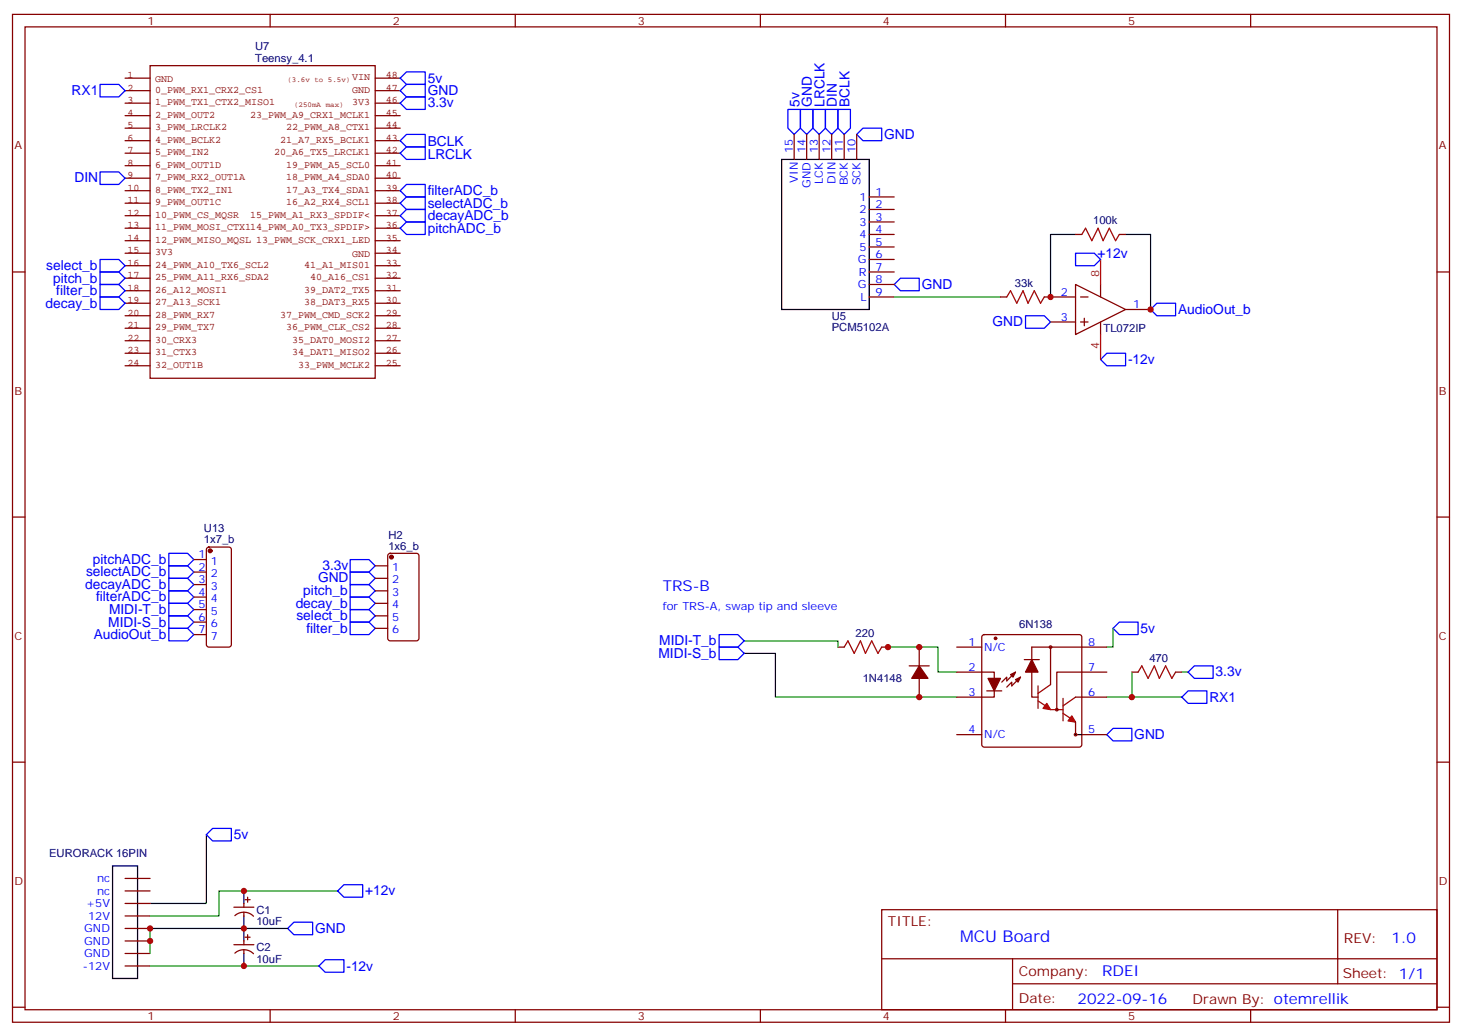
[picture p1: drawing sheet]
<svg xmlns="http://www.w3.org/2000/svg" width="412mm" height="292mm" viewBox="0 0 412 292" stroke-linecap="round" stroke-linejoin="round" font-family="sans-serif">
<g fill="none" stroke="#870000" stroke-width=".35">
<path d="M3.5 4.1h405.4v284.3h-405.4zM7.1 7.6h398.2v277.3h-398.2zM76.2 4.1v3.5M145.3 4.1v3.5M214.5 4.1v3.5M283.6 4.1v3.5M352.8 4.1v3.5M224 37.9v7.1M227.5 37.9v7.1M231.1 37.9v7.1M234.6 37.9v7.1M238.1 37.9v7.1"/>
<path d="M241.7 37.9v7.1M245.2 55.6h7M245.2 59.1h7M3.5 76.7h3.6M245.2 76.7h7M245.2 62.6h7M245.2 66.1h7M245.2 69.7h7M245.2 73.2h7M303.4 66.1h1.8M315.7 66.1h1.8M405.3 76.7h3.6"/>
<path d="M245.2 80.3h7M245.2 83.8h7M282.2 83.8h1.8M294.6 83.8h8.8M296.3 90.8h7.1M303.4 80.3l14.1 7-14.1 7.1zM304.8 83.8h2.1M304.8 90.8h2.1M305.9 89.8v2.1M310.4 80.3v3.5M310.4 90.8v3.6M317.5 87.3h7.1"/>
<path d="M3.5 145.9h3.6M54.7 157.9h3.5M58.4 154.5l.5-.2h5.7l.6 .5 .1 27.1-.3 .5-.4 .2h-5.7l-.5-.3-.2-.4v-26.9zM105.8 159.6h3.6M109.6 156.3l.5-.2h7.4l.6 .4 .1 23.6-.5 .6-7.6 .1-.7-.5v-23.5zM405.3 145.9h3.6M54.7 161.4h3.5M54.7 164.9h3.5M54.7 168.5h3.5M54.7 172h3.5M54.7 175.5h3.5M54.7 179h3.5"/>
<path d="M105.8 163.2h3.6M105.8 166.7h3.6M105.8 170.2h3.6M105.8 173.7h3.6M105.8 177.3h3.6M277.2 179.2l.4-.2h26.8l.5 .2 .3 .5v30.4l-.3 .5-.5 .2h-26.8l-.5-.2-.2-.5v-30.4zM236.4 182.6h1.7M248.7 182.6h1.8M256.5 187.9h5.6M259.3 182.6v5.3M259.3 191.4v5.3M269.9 189.6h10.6v7.1h-10.6"/>
<path d="M269.9 182.6h7M278.3 194.9h4.3M286.5 189.6l-2.5 2.5v-1.1l-1.4 1.4M287.9 191l-2.5 2.5v-1.1l-1.4 1.5M288.9 186.1h4.3M296.3 182.6v10.5M303.4 196.7h8.8M312.2 182.6h-21.2v14.1h1.8M312.2 189.6h-14.1v10.6M319.3 189.6h1.7M331.6 189.6h1.8M3.5 215h3.6"/>
<path d="M269.9 207.3h7M303.4 203.7v3.6M305.2 207.3h7M405.3 215h3.6M35.3 258.4h7M35.3 254.9h7M35.3 251.4h7M35.3 247.8h7M66 255.9h5.6M66.3 258.3a3.8 3.8 0 0 1 5.2 .2M68.8 254.9v1M68.8 257.4v1"/>
<path d="M69.1 253.8h1.5M69.8 253.1v1.4M248.7 256.6h156.6v28.3h-156.6zM377.3 256.7v20.8M35.3 261.9h7M35.3 265.5h7M35.3 269h7M35.3 272.5h7M66 266.5h5.6M66.3 268.9a3.8 3.8 0 0 1 5.2 .2M68.8 265.5v1M68.8 267.9v1.1"/>
<path d="M69.1 264.4h1.5M69.8 263.7v1.4M248.7 270.5h156.5M285.6 277.5h119.6M285.6 270.5v14.1M3.5 284.2h3.6M76.2 284.9v3.5M145.3 284.9v3.5M214.5 284.9v3.5M283.6 284.9v3.5M352.8 284.9v3.5M405.3 284.2h3.6"/>
<circle cx="296.3" cy="182.6" r=".35"/>
<circle cx="298.1" cy="200.2" r=".35"/>
<circle cx="303.4" cy="207.3" r=".35"/>
</g>
<g fill="none" stroke="#850000" stroke-width=".35">
<path d="M42.3 18.5h63.5v88.2h-63.5zM35.3 39.7h7M35.3 36.2h7M35.3 32.6h7M35.3 29.1h7M35.3 25.6h7M35.3 22h7M105.8 39.7h7.1M105.8 36.2h7.1M105.8 32.6h7.1M105.8 29.1h7.1M105.8 25.6h7.1"/>
<path d="M105.8 22h7.1M35.3 53.8h7M35.3 57.3h7M35.3 50.3h7M35.3 46.7h7M35.3 43.2h7M105.8 53.8h7.1M105.8 57.3h7.1M105.8 50.3h7.1M105.8 46.7h7.1M105.8 43.2h7.1M35.3 60.9h7"/>
<path d="M35.3 64.4h7M35.3 67.9h7M35.3 71.4h7M35.3 75h7M35.3 78.5h7M105.8 60.9h7.1M105.8 64.4h7.1M105.8 67.9h7.1M105.8 71.4h7.1M105.8 75h7.1M105.8 78.5h7.1M35.3 82h7"/>
<path d="M35.3 85.5h7M35.3 89.1h7M35.3 92.6h7M35.3 96.1h7M35.3 99.7h7M105.8 82h7.1M105.8 85.5h7.1M105.8 89.1h7.1M105.8 92.6h7.1M105.8 96.1h7.1M105.8 99.7h7.1M35.3 103.2h7"/>
<path d="M105.8 103.2h7.1"/>
</g>
<g fill="none" stroke="#00f" stroke-width=".35">
<path d="M28.2 23.8h5.3l1.8 1.8-1.8 1.7h-5.3zM112.9 22l1.8-1.7h5.2v3.5h-5.2zM112.9 25.6l1.8-1.8h5.2v3.5h-5.2zM112.9 29.1l1.8-1.8h5.2v3.6h-5.2zM112.9 39.7l1.8-1.8h5.2v3.6h-5.2zM222.2 30.9h3.6v5.3l-1.8 1.7-1.8-1.7zM225.8 30.9h3.5v5.3l-1.8 1.7-1.7-1.7zM229.3 30.9h3.5v5.3l-1.7 1.7-1.8-1.7zM232.8 30.9h3.6v5.3l-1.8 1.7-1.8-1.7zM236.4 30.9h3.5v5.3l-1.8 1.7-1.7-1.7zM241.7 37.9l1.7-1.7h5.3v3.5h-5.3zM28.2 48.5h5.3l1.8 1.8-1.8 1.7h-5.3z"/>
<path d="M112.9 53.8l1.8-1.8h5.2v3.6h-5.2zM112.9 57.3l1.8-1.7h5.2v3.5h-5.2zM114.7 41.5h5.2v3.5h-5.2l-1.8-1.8zM114.7 59.1h5.2v3.5h-5.2l-1.8-1.7zM28.2 73.2h5.3l1.8 1.8-1.8 1.7h-5.3zM28.2 76.7h5.3l1.8 1.8-1.8 1.8h-5.3zM112.9 64.4l1.8-1.8h5.2v3.5h-5.2zM303.4 71.4h5.3l1.7 1.8-1.7 1.8h-5.3zM28.2 80.3h5.3l1.8 1.7-1.8 1.8h-5.3zM28.2 83.8h5.3l1.8 1.7-1.8 1.8h-5.3zM252.2 80.3l1.8-1.8h5.3v3.5h-5.3zM289.3 89.1h5.3l1.7 1.7-1.7 1.8h-5.3z"/>
<path d="M326.3 85.5h5.3v3.6h-5.3l-1.7-1.8zM310.4 101.4l1.8-1.7h5.3v3.5h-5.3zM47.6 159.6h5.3l1.8 1.8-1.8 1.8h-5.3zM47.6 156.1h5.3l1.8 1.8-1.8 1.7h-5.3zM98.8 157.9h5.3l1.7 1.7-1.7 1.8h-5.3zM47.6 177.3h5.3l1.8 1.7-1.8 1.8h-5.3zM47.6 173.7h5.3l1.8 1.8-1.8 1.8h-5.3zM47.6 170.2h5.3l1.8 1.8-1.8 1.7h-5.3zM47.6 166.7h5.3l1.8 1.8-1.8 1.7h-5.3zM47.6 163.2h5.3l1.8 1.7-1.8 1.8h-5.3zM98.8 175.5h5.3l1.7 1.8-1.7 1.7h-5.3zM98.8 172h5.3l1.7 1.7-1.7 1.8h-5.3z"/>
<path d="M98.8 168.5h5.3l1.7 1.7-1.7 1.8h-5.3zM98.8 164.9h5.3l1.7 1.8-1.7 1.8h-5.3zM98.8 161.4h5.3l1.7 1.8-1.7 1.7h-5.3zM202.8 179h5.3l1.8 1.8-1.8 1.8h-5.3zM314 177.3l1.7-1.8h5.3v3.5h-5.3zM202.8 182.6h5.3l1.8 1.7-1.8 1.8h-5.3zM333.4 196.7l1.7-1.8h5.3v3.5h-5.3zM335.1 189.6l1.8-1.7h5.3v3.5h-5.3zM312.2 207.3l1.8-1.8h5.3v3.5h-5.3zM58.2 235.5l1.8-1.8h5.3v3.5h-5.3zM95.2 251.4l1.8-1.8h5.3v3.5h-5.3zM81.1 261.9l1.8-1.7h5.3v3.5h-5.3z"/>
<path d="M90 272.5l1.7-1.7h5.3v3.5h-5.3z"/>
</g>
<path d="M305.2 66.1l1-1.7 1.8 3.5 1.7-3.5 1.4 3.5 1.8-3.5 1.8 3.5 1-1.8M284 83.8l1-1.8 1.8 3.5 1.8-3.5 1.4 3.5 1.7-3.5 1.8 3.5 1.1-1.7M238.1 182.6l1.1-1.8 1.7 3.5 1.8-3.5 1.4 3.5 1.8-3.5 1.7 3.5 1.1-1.7M292.8 193.5v6.3M292.8 197.7l2.1 1.4M296.3 193.1l-3.5 2.5M299.9 197v6.4M303.4 196.7l-3.5 2.4M321 189.6l1.1-1.7 1.7 3.5 1.8-3.5 1.4 3.5 1.8-3.5 1.8 3.5 1-1.8M296.3 200.2h3.6M299.9 201.3l2.1 1.4" fill="none" stroke="#a10000" stroke-width=".35"/>
<g fill="none" stroke="#008700" stroke-width=".35">
<path d="M303.4 66.1h-7.1v17.7M317.5 66.1h7.1v21.2M252.2 83.8h30M314 177.3v5.3h-1.8M209.9 184.3h8.8v12.4h51.2M209.9 180.8h26.5v1.8M259.3 182.6h-8.8h14.1v7h5.3M312.2 196.7h21.2M319.3 189.6v7.1M333.4 189.6h1.7M58.2 235.5v19.4h-15.9M95.2 251.4h-33.5v7h-19.4"/>
<path d="M42.3 272.5h47.7M81.1 261.9h-38.8v7.1"/>
</g>
<g fill="#870000" stroke="#870000" stroke-width=".35">
<path d="M259.3 187.9l2.5 3.5h-4.6z"/>
<path d="M278.7 191.4h3.5l-1.7 3.5z"/>
<path d="M286.5 191.7l1.4-.7-.7 1.4z"/>
<path d="M285 190.3l1.5-.7-.7 1.4z"/>
<path d="M291 186.1l1.8 3.5h-3.5z"/>
<circle cx="280.8" cy="180.1" r=".35"/>
<circle cx="59.3" cy="155.4" r=".53"/>
<circle cx="110.4" cy="157.2" r=".53"/>
</g>
<g fill="#a10000" stroke="#a10000" stroke-width=".35">
<path d="M295.3 198.4l1 1.8-2.1-.4z"/>
<path d="M302.3 202l1.1 1.7-2.1-.3z"/>
</g>
<path d="M220.5 45h24.7v42.3h-24.7zM303.4 207.3h1.8M31.7 244.3h7.1v31.7h-7.1zM68.8 251.4v3.5M68.8 258.4v7.1M68.8 269v3.5" fill="none" stroke="#000" stroke-width=".35"/>
<path d="M310.4 73.2v7.1M310.4 94.4v7" fill="none" stroke="#f00" stroke-width=".35"/>
<g fill="#c00">
<circle cx="250.5" cy="182.6" r=".88"/>
<circle cx="259.3" cy="196.7" r=".88"/>
<circle cx="319.3" cy="196.7" r=".88"/>
<circle cx="259.3" cy="182.6" r=".88"/>
<circle cx="68.8" cy="272.5" r=".88"/>
<circle cx="42.3" cy="265.5" r=".88"/>
<circle cx="42.3" cy="261.9" r=".88"/>
<circle cx="68.8" cy="261.9" r=".88"/>
<circle cx="68.8" cy="251.4" r=".88"/>
<circle cx="324.6" cy="87.3" r=".88"/>
<circle cx="296.3" cy="83.8" r=".88"/>
</g>
<text font-size="4.6" fill="#00f" x="270.8" y="265.7">MCU Board</text>
<g font-size="4.2" fill="#00f">
<text x="187" y="166.7">TRS-B</text>
<text x="392.5" y="265.9">1.0</text>
<text x="310.9" y="275.5">RDEI</text>
<text x="304" y="283.3">2022-09-16</text>
</g>
<g font-size="3.9" fill="#00f">
<text x="120.7" y="23.5">5v</text>
<text x="20.2" y="26.8">RX1</text>
<text x="120.6" y="26.8">GND</text>
<text x="120.6" y="30.3">3.3v</text>
<text x="225.5" y="30.2" transform="rotate(-90 225.5 30.2)">5v</text>
<text x="229" y="30.2" transform="rotate(-90 229 30.2)">GND</text>
<text x="232.6" y="30.2" transform="rotate(-90 232.6 30.2)">LRCLK</text>
<text x="236" y="30.2" transform="rotate(-90 236 30.2)">DIN</text>
<text x="239.6" y="30.2" transform="rotate(-90 239.6 30.2)">BCLK</text>
<text x="120.7" y="41.2">BCLK</text>
<text x="249.4" y="39.2">GND</text>
<text x="120.7" y="44.7">LRCLK</text>
<text x="21" y="51.4">DIN</text>
<text x="120.6" y="55.1">filterADC_b</text>
<text x="120.6" y="58.6">selectADC_b</text>
<text x="120.6" y="62.1">decayADC_b</text>
<text x="120.6" y="65.6">pitchADC_b</text>
<text x="13.1" y="76.2">select_b</text>
<text x="309.6" y="72.7">+12v</text>
<text x="15" y="79.8">pitch_b</text>
<text x="15.9" y="83.3">filter_b</text>
<text x="260" y="81.5">GND</text>
<text x="12.8" y="86.8">decay_b</text>
<text x="332.3" y="88.6">AudioOut_b</text>
<text x="280" y="92">GND</text>
<text x="318.2" y="102.6">-12v</text>
<text x="26.2" y="159.1">pitchADC_b</text>
<text x="91" y="160.9">3.3v</text>
<text x="24.1" y="166.2">decayADC_b</text>
<text x="24.3" y="162.6">selectADC_b</text>
<text x="85.6" y="168">pitch_b</text>
<text x="89.7" y="164.3">GND</text>
<text x="27.1" y="169.7">filterADC_b</text>
<text x="30.7" y="173.2">MIDI-T_b</text>
<text x="83.4" y="171.5">decay_b</text>
<text x="30.5" y="176.8">MIDI-S_b</text>
<text x="83.6" y="175">select_b</text>
<text x="86.4" y="178.5">filter_b</text>
<text x="321.7" y="178.5">5v</text>
<text x="26.4" y="180.3">AudioOut_b</text>
<text x="185.8" y="185.6">MIDI-S_b</text>
<text x="186" y="182.1">MIDI-T_b</text>
<text x="342.9" y="190.8">3.3v</text>
<text x="341.1" y="198">RX1</text>
<text x="320" y="208.6">GND</text>
<text x="66" y="236.7">5v</text>
<text x="103" y="252.6">+12v</text>
<text x="88.9" y="263.2">GND</text>
<text x="97.7" y="273.8">-12v</text>
</g>
<g font-size="3.9" fill="#800">
<text x="250.5" y="261.2">TITLE:</text>
<text x="379.1" y="265.9">REV:</text>
<text x="287.4" y="275.4">Company:</text>
<text x="378.7" y="276">Sheet: 1/1</text>
<text x="287.4" y="283.1">Date:</text>
<text x="336.4" y="283.2">Drawn By: otemrellik</text>
</g>
<g font-size="3.2" fill="#800">
<text x="41.6" y="7.1">1</text>
<text x="110.8" y="7.1">2</text>
<text x="179.9" y="7.1">3</text>
<text x="249.1" y="7.1">4</text>
<text x="318.2" y="7.1">5</text>
<text x="4.1" y="42.2">A</text>
<text x="405.9" y="42.2">A</text>
<text x="4.1" y="111.3">B</text>
<text x="405.9" y="111.3">B</text>
<text x="4.1" y="180.4">C</text>
<text x="405.9" y="180.4">C</text>
<text x="4.1" y="249.6">D</text>
<text x="405.9" y="249.6">D</text>
<text x="41.6" y="287.9">1</text>
<text x="110.8" y="287.9">2</text>
<text x="179.9" y="287.9">3</text>
<text x="249.1" y="287.9">4</text>
<text x="318.2" y="287.9">5</text>
</g>
<g font-size="3.2" fill="#000080">
<text x="72" y="17.5">Teensy_4.1</text>
<text x="72" y="14.2">U7</text>
<text x="308.3" y="63.3">100k</text>
<text x="286.3" y="81">33k</text>
<text x="234.6" y="93.5">PCM5102A</text>
<text x="234.6" y="90.3">U5</text>
<text x="311.3" y="93.7">TL072IP</text>
<text x="57.5" y="153.2">1x7_b</text>
<text x="57.5" y="150.2">U13</text>
<text x="109.5" y="155">1x6_b</text>
<text x="109.5" y="152">H2</text>
<text x="241.3" y="179.7">220</text>
<text x="287.5" y="177.3">6N138</text>
<text x="324.2" y="186.8">470</text>
<text x="243.4" y="192.5">1N4148</text>
<text x="13.9" y="241.9">EURORACK 16PIN</text>
<text x="72.3" y="257.8">C1</text>
<text x="72.3" y="261">10uF</text>
<text x="72.3" y="268.4">C2</text>
<text x="72.3" y="271.6">10uF</text>
</g>
<g font-size="3.2" fill="#00f">
<text x="223.7" y="43.2" transform="rotate(-90 223.7 43.2)">15</text>
<text x="227.2" y="43.2" transform="rotate(-90 227.2 43.2)">14</text>
<text x="230.7" y="43.2" transform="rotate(-90 230.7 43.2)">13</text>
<text x="234.2" y="43.2" transform="rotate(-90 234.2 43.2)">12</text>
<text x="237.8" y="43.2" transform="rotate(-90 237.8 43.2)">11</text>
<text x="241.3" y="43.2" transform="rotate(-90 241.3 43.2)">10</text>
<text x="225.1" y="51.6" transform="rotate(-90 225.1 51.6)">VIN</text>
<text x="228.6" y="53" transform="rotate(-90 228.6 53)">GND</text>
<text x="232.1" y="51.9" transform="rotate(-90 232.1 51.9)">LCK</text>
<text x="235.7" y="51.8" transform="rotate(-90 235.7 51.8)">DIN</text>
<text x="239.2" y="52.3" transform="rotate(-90 239.2 52.3)">BCK</text>
<text x="242.7" y="52.3" transform="rotate(-90 242.7 52.3)">SCK</text>
<text x="242.5" y="56.6">1</text>
<text x="246.9" y="55.2">1</text>
<text x="246.9" y="58.7">2</text>
<text x="242.5" y="60.1">2</text>
<text x="242.5" y="63.7">3</text>
<text x="246.9" y="62.3">3</text>
<text x="246.9" y="65.8">4</text>
<text x="242.5" y="67.2">4</text>
<text x="242.5" y="70.7">5</text>
<text x="246.9" y="69.3">5</text>
<text x="242" y="74.3">G</text>
<text x="242.3" y="77.8">R</text>
<text x="246.9" y="72.8">6</text>
<text x="246.9" y="76.4">7</text>
<text x="242" y="81.3">G</text>
<text x="246.9" y="79.9">8</text>
<text x="246.9" y="83.4">9</text>
<text x="299.3" y="83.4">2</text>
<text x="242.7" y="84.8">L</text>
<text x="319.6" y="87">1</text>
<text x="299.3" y="90.5">3</text>
<text x="56" y="157.5">1</text>
<text x="56" y="161">2</text>
<text x="59.5" y="159.3">1</text>
<text x="110.7" y="161">1</text>
<text x="56" y="164.6">3</text>
<text x="59.5" y="162.8">2</text>
<text x="59.5" y="166.3">3</text>
<text x="110.7" y="164.6">2</text>
<text x="56" y="168.1">4</text>
<text x="56" y="171.6">5</text>
<text x="59.5" y="169.9">4</text>
<text x="59.5" y="173.4">5</text>
<text x="110.7" y="168.1">3</text>
<text x="110.7" y="171.6">4</text>
<text x="187" y="172">for TRS-A, swap tip and sleeve</text>
<text x="56" y="175.2">6</text>
<text x="56" y="178.7">7</text>
<text x="59.5" y="176.9">6</text>
<text x="110.7" y="175.2">5</text>
<text x="110.7" y="178.7">6</text>
<text x="59.5" y="180.4">7</text>
<text x="273.1" y="182.2">1</text>
<text x="277.6" y="183.6">N/C</text>
<text x="306.9" y="182.2">8</text>
<text x="273.1" y="189.3">2</text>
<text x="306.9" y="189.3">7</text>
<text x="273.1" y="196.3">3</text>
<text x="306.9" y="196.3">6</text>
<text x="273.1" y="206.9">4</text>
<text x="277.6" y="208.3">N/C</text>
<text x="306.9" y="206.9">5</text>
<text x="27.4" y="248.9">nc</text>
<text x="24.3" y="255.9">+5V</text>
<text x="27.4" y="252.4">nc</text>
<text x="23.8" y="263">GND</text>
<text x="24.8" y="259.5">12V</text>
<text x="23.8" y="266.5">GND</text>
<text x="23.4" y="273.6">-12V</text>
<text x="23.8" y="270.1">GND</text>
</g>
<g font-size="3.2" fill="#f00">
<text x="310.1" y="78.1" transform="rotate(-90 310.1 78.1)">8</text>
<text x="310.1" y="98.5" transform="rotate(-90 310.1 98.5)">4</text>
</g>
<g font-size="2.8" fill="#840000">
<text x="36" y="22">1</text>
<text x="43.7" y="23">GND</text>
<text x="99.3" y="22.7">VIN</text>
<text x="108.8" y="22">48</text>
<text x="36" y="25.5">2</text>
<text x="36" y="29.1">3</text>
<text x="43.7" y="26.2">0_PWM_RX1_CRX2_CS1</text>
<text x="43.7" y="29.7">1_PWM_TX1_CTX2_MISO1</text>
<text x="99.3" y="29.7">3V3</text>
<text x="99.3" y="26.2">GND</text>
<text x="108.8" y="29.1">46</text>
<text x="108.8" y="25.5">47</text>
<text x="36" y="32.6">4</text>
<text x="43.7" y="33.2">2_PWM_OUT2</text>
<text x="70.6" y="33.2">23_PWM_A9_CRX1_MCLK1</text>
<text x="108.8" y="32.6">45</text>
<text x="36" y="36.1">5</text>
<text x="36" y="39.7">6</text>
<text x="43.7" y="36.8">3_PWM_LRCLK2</text>
<text x="43.7" y="40.3">4_PWM_BCLK2</text>
<text x="79" y="40.3">21_A7_RX5_BCLK1</text>
<text x="80.7" y="36.8">22_PWM_A8_CTX1</text>
<text x="108.8" y="39.7">43</text>
<text x="108.8" y="36.1">44</text>
<text x="36" y="43.2">7</text>
<text x="36" y="46.7">8</text>
<text x="43.7" y="43.8">5_PWM_IN2</text>
<text x="43.7" y="47.4">6_PWM_OUT1D</text>
<text x="77.3" y="43.8">20_A6_TX5_LRCLK1</text>
<text x="80.7" y="47.4">19_PWM_A5_SCL0</text>
<text x="108.8" y="46.7">41</text>
<text x="108.8" y="43.2">42</text>
<text x="36" y="53.8">10</text>
<text x="36" y="50.2">9</text>
<text x="43.7" y="50.9">7_PWM_RX2_OUT1A</text>
<text x="80.7" y="50.9">18_PWM_A4_SDA0</text>
<text x="108.8" y="53.8">39</text>
<text x="108.8" y="50.2">40</text>
<text x="36" y="57.3">11</text>
<text x="43.7" y="54.4">8_PWM_TX2_IN1</text>
<text x="43.7" y="57.9">9_PWM_OUT1C</text>
<text x="80.7" y="57.9">16_A2_RX4_SCL1</text>
<text x="80.7" y="54.4">17_A3_TX4_SDA1</text>
<text x="108.8" y="57.3">38</text>
<text x="36" y="60.8">12</text>
<text x="36" y="64.3">13</text>
<text x="43.7" y="61.5">10_PWM_CS_MQSR</text>
<text x="43.7" y="65">11_PWM_MOSI_CTX114_PWM_A0_TX3_SPDIF&gt;</text>
<text x="70.6" y="61.5">15_PWM_A1_RX3_SPDIF&lt;</text>
<text x="108.8" y="64.3">36</text>
<text x="108.8" y="60.8">37</text>
<text x="36" y="67.9">14</text>
<text x="36" y="71.4">15</text>
<text x="43.7" y="68.5">12_PWM_MISO_MQSL 13_PWM_SCK_CRX1_LED</text>
<text x="108.8" y="67.9">35</text>
<text x="108.8" y="71.4">34</text>
<text x="36" y="74.9">16</text>
<text x="43.7" y="72.1">3V3</text>
<text x="43.7" y="75.6">24_PWM_A10_TX6_SCL2</text>
<text x="85.8" y="75.6">41_A1_MIS01</text>
<text x="99.3" y="72.4">GND</text>
<text x="108.8" y="74.9">33</text>
<text x="36" y="78.5">17</text>
<text x="36" y="82">18</text>
<text x="43.7" y="79.1">25_PWM_A11_RX6_SDA2</text>
<text x="43.7" y="82.6">26_A12_MOSI1</text>
<text x="85.8" y="82.6">39_DAT2_TX5</text>
<text x="87.5" y="79.1">40_A16_CS1</text>
<text x="108.8" y="82">31</text>
<text x="108.8" y="78.5">32</text>
<text x="36" y="85.5">19</text>
<text x="36" y="89">20</text>
<text x="43.7" y="86.2">27_A13_SCK1</text>
<text x="43.7" y="89.7">28_PWM_RX7</text>
<text x="79" y="89.7">37_PWM_CMD_SCK2</text>
<text x="85.8" y="86.2">38_DAT3_RX5</text>
<text x="108.8" y="89">29</text>
<text x="108.8" y="85.5">30</text>
<text x="36" y="92.6">21</text>
<text x="43.7" y="93.2">29_PWM_TX7</text>
<text x="80.7" y="93.2">36_PWM_CLK_CS2</text>
<text x="108.8" y="92.6">28</text>
<text x="36" y="96.1">22</text>
<text x="36" y="99.6">23</text>
<text x="43.7" y="96.7">30_CRX3</text>
<text x="43.7" y="100.3">31_CTX3</text>
<text x="82.4" y="100.3">34_DAT1_MISO2</text>
<text x="82.4" y="96.7">35_DAT0_MOSI2</text>
<text x="108.8" y="99.6">26</text>
<text x="108.8" y="96.1">27</text>
<text x="36" y="103.2">24</text>
<text x="43.7" y="103.8">32_OUT1B</text>
<text x="84.1" y="103.8">33_PWM_MCLK2</text>
<text x="108.8" y="103.2">25</text>
</g>
<g font-size="2.1" fill="#840000">
<text x="81.1" y="23.1">(3.6v to 5.5v)</text>
<text x="83" y="30.2">(250mA max)</text>
</g>
</svg>
